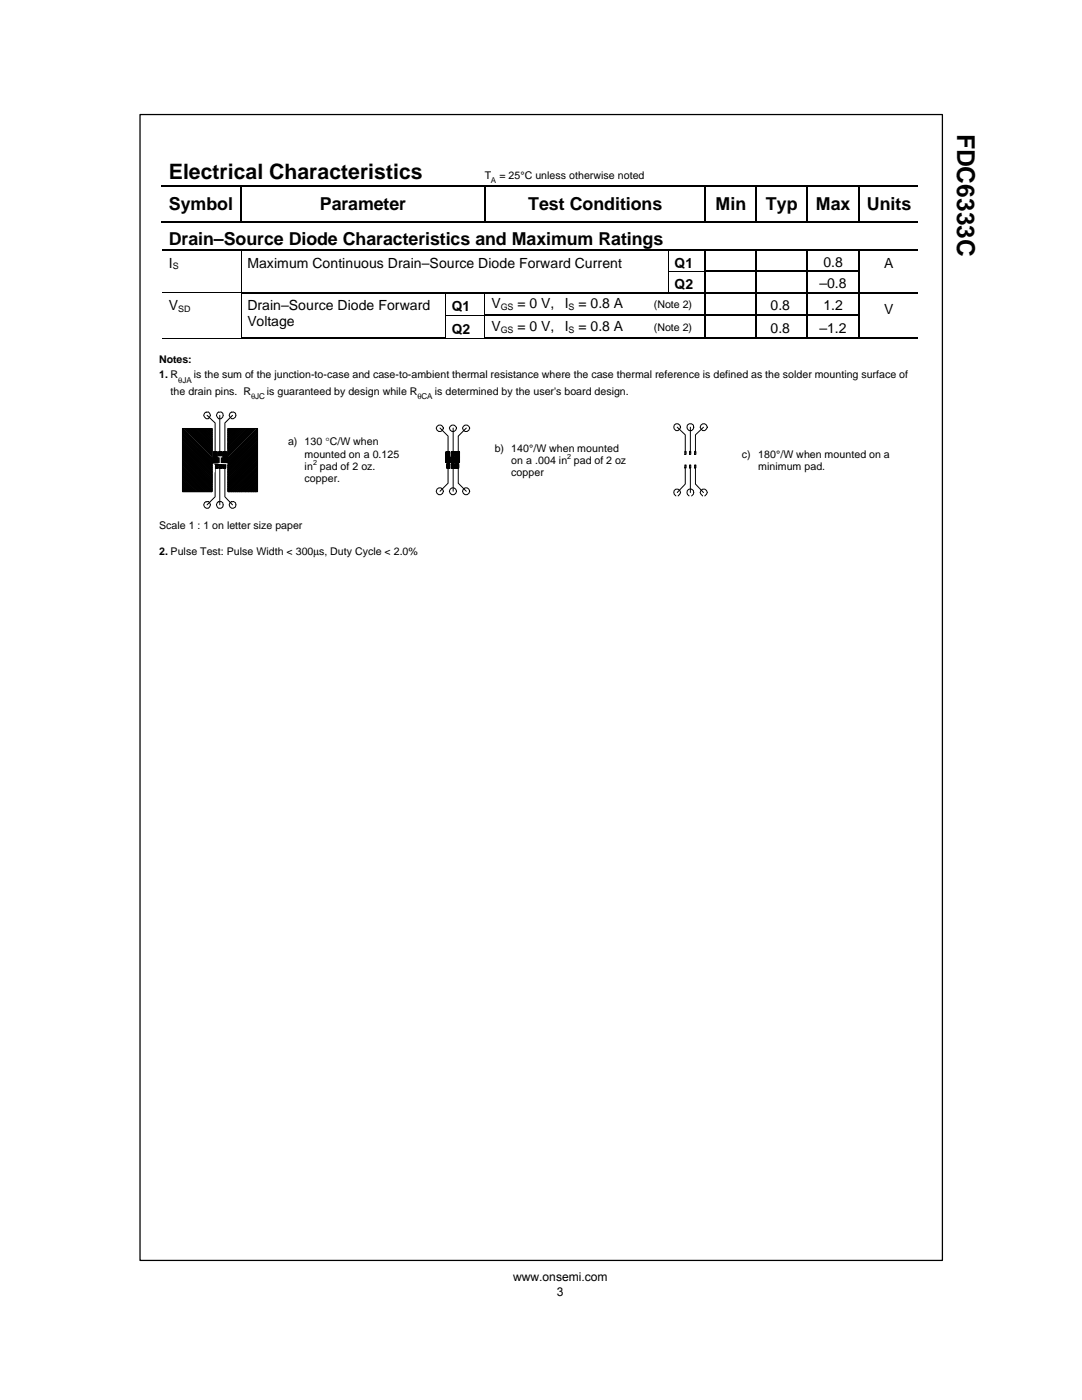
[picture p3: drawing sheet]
<svg xmlns="http://www.w3.org/2000/svg" width="216mm" height="279mm" viewBox="0 0 216 279" stroke-linecap="round" stroke-linejoin="round" font-family="sans-serif">
<g fill="none" stroke="#000" stroke-width=".25">
<path d="M27.9 22.9h160.1v228.6h-160.1zM32.3 37h15.6M48 37.2v6.8M48.2 37h48.4M96.7 37.2v6.8M96.9 37h43.7M140.8 37.2v6.8M140.9 37h9.9M150.9 37.2v6.8M151 37h10M161.1 37.2v6.8M161.2 37h10"/>
<path d="M171.3 37.2v6.8M171.4 37h11.8M32.3 44.2h15.6M32.3 49.9h15.7M48.2 44.2h48.4M48.2 58.4h40.6M48.3 49.9h85M89.1 58.4h7.6M96.9 44.2h43.7M96.9 58.4h36.4M133.5 49.9h7.1M133.5 58.4h7.1"/>
<path d="M140.8 50v4M140.8 54.3v4M140.8 58.5v4.3M140.9 44.2h9.9M140.9 49.9h9.9M140.9 54.1h9.9M140.9 58.4h9.9M150.9 50v4M150.9 54.3v4M150.9 58.5v4.3M151 44.2h10M151 49.9h10"/>
<path d="M151 54.1h10M151 58.4h10M161.1 50v4M161.1 54.3v4M161.1 58.5v4.3M161.2 44.2h10M161.2 49.9h10M161.2 54.1h10M161.2 58.4h10M171.3 50v4M171.3 54.3v4M171.3 58.5v4.3"/>
<path d="M171.4 44.2h11.8M171.4 49.9h11.8M171.4 58.4h11.8M48.2 67.5h40.6M96.9 62.9h43.7M96.9 67.5h43.7M140.8 63.1v4.3M140.9 62.9h9.9M140.9 67.5h9.9M150.9 63.1v4.3M151 62.9h10M151 67.5h10"/>
<path d="M161.1 63.1v4.3M161.2 62.9h10M161.2 67.5h10M171.3 63.1v4.3M171.4 67.5h11.8"/>
</g>
<g fill="#000">
<path d="M47.9 36.9h.3v.3h-.3zM96.6 36.9h.3v.3h-.3zM140.6 36.9h.3v.3h-.3zM150.8 36.9h.2v.3h-.2zM161 36.9h.2v.3h-.2zM171.2 36.9h.2v.3h-.2zM47.9 44.1h.3v.3h-.3zM48 49.8h.3v.2h-.3zM48 54h.2v.3h-.2zM48 58.3h.2v.2h-.2zM88.8 58.3h.3v.2h-.3zM96.6 44.1h.3v.3h-.3z"/>
<path d="M96.7 58.3h.2v.2h-.2zM133.3 49.8h.2v.2h-.2zM133.3 54h.1v.3h-.1zM133.3 58.3h.2v.2h-.2zM140.6 44.1h.3v.3h-.3zM140.6 49.8h.3v.2h-.3zM140.6 54h.3v.3h-.3zM140.6 58.3h.3v.2h-.3zM150.8 44.1h.2v.3h-.2zM150.8 49.8h.2v.2h-.2zM150.8 54h.2v.3h-.2zM150.8 58.3h.2v.2h-.2z"/>
<path d="M161 44.1h.2v.3h-.2zM161 49.8h.2v.2h-.2zM161 54h.2v.3h-.2zM161 58.3h.2v.2h-.2zM171.2 44.1h.2v.3h-.2zM171.2 49.8h.2v.2h-.2zM171.2 54h.2v.3h-.2zM171.2 58.3h.2v.2h-.2zM48 62.8h.2v.3h-.2zM48 67.4h.2v.2h-.2zM88.8 62.8h.2v.3h-.2zM88.8 67.4h.2v.2h-.2z"/>
<path d="M96.7 62.8h.2v.3h-.2zM96.7 67.4h.2v.2h-.2zM140.6 62.8h.3v.3h-.3zM140.6 67.4h.3v.2h-.3zM150.8 62.8h.2v.3h-.2zM150.8 67.4h.2v.2h-.2zM161 62.8h.2v.3h-.2zM161 67.4h.2v.2h-.2zM171.2 62.8h.2v.3h-.2zM171.2 67.4h.2v.2h-.2z"/>
</g>
<g fill="none" stroke="#000" stroke-width=".2">
<path d="M32.3 58.3h15.7M48.1 50v4M48.1 54.3v4M48.1 58.5v4.3M88.9 58.5v4.3M96.8 58.5v4.3M133.4 50v4M133.4 54.3v4M133.4 54.1h7.2M32.3 67.5h15.7M48.1 63.1v4.3M88.9 63.1v4.3"/>
<path d="M89 62.9h7.7M89 67.5h7.7M96.8 63.1v4.3M36.4 93l5.2 5.1M36.4 97.2l.9 .9M36.4 94.5l3.6 3.6M36.4 85.5h5.9v5.8h1.3M36.4 92.3l5.8 5.8M36.4 93.3l4.8 4.8M36.4 93.8l4.2 4.3M36.4 95.9l2.1 2.2M36.4 97.5l.6 .6"/>
<path d="M36.4 95.3l2.7 2.8M36.4 94.8l3.3 3.3M36.4 92.6l5.4 5.5M36.4 93.6l4.5 4.5M36.4 97.8l.3 .3M36.4 97.3l.9 .8M36.4 92.4l5.7 5.7M36.4 93.9l4.2 4.2M36.4 95.1l3 3M36.4 96.6l1.4 1.5M36.4 86l6.3 6.4M36.4 85.7l6.6 6.7-.4-.5 .7-.8-.7-.8 .2-.1 .5 .6-.7 .8"/>
<path d="M36.4 96.1l2 2M36.4 85.5l6.9 6.9M36.4 97.6l.5 .5M36.4 95.4l2.6 2.7M36.4 92.7l5.3 5.4M36.4 94.2l3.8 3.9M36.4 94.9l3.2 3.2M36.4 96.9l1.1 1.2M36.4 93.4l4.7 4.7M36.4 95.8l2.3 2.3M36.4 98l.2 .1M36.4 86.1l6.2 6.3h1.3l-1.3-1.4"/>
<path d="M36.4 85.5v12.6h5.9v-5.7M36.4 91.9l5.9 6M36.4 91.9l5.9 6.1M36.4 92l5.9 6M36.4 92.5l5.6 5.6M36.4 93l5 5.1M36.4 93.7l4.4 4.4M36.4 94l4.1 4.1M36.4 94.6l3.5 3.5-3.5-3.4M36.4 95.2l2.9 2.9M36.4 85.8l6.5 6.6M36.4 86.4l5.9 6"/>
<path d="M36.4 86.4l5.9 6.1M36.4 86.5l5.9 6M36.4 86.7l5.9 5.9M36.4 86.8l5.9 6M36.4 86.9l5.9 6M36.4 87l5.9 6M36.4 87.2l5.9 6M36.4 87.3l5.9 6M36.4 87.6l5.9 6M36.4 87.7l5.9 6M36.4 87.8l5.9 6M36.4 88l5.9 6"/>
<path d="M36.4 88.1l5.9 6M36.4 88.3l5.9 6-5.9-5.9M36.4 88.5l5.9 6M36.4 88.6l5.9 6.1M36.4 88.7l5.9 6M36.4 88.8l5.9 6M36.4 88.9l5.9 6M36.4 89.1l5.9 6M36.4 89.2l5.9 6M36.4 89.3l5.9 6M36.4 89.5l5.9 6M36.4 89.6l5.9 6"/>
<path d="M36.4 89.7l5.9 6M36.4 89.8l5.9 6M36.4 89.9l5.9 6M36.4 90l5.9 6M36.4 90.1l5.9 6M36.4 90.3l5.9 6M36.4 90.3l5.9 6.1M36.4 90.4l5.9 6M36.4 90.5l5.9 6.1M36.4 90.7l5.9 6M36.4 90.8l5.9 6M36.4 90.8l5.9 6.1"/>
<path d="M36.4 90.9l5.9 6.1M36.4 91.1l5.9 6M36.4 91.2l5.9 6M36.4 91.3l5.9 6M36.4 91.4l5.9 6.1M36.4 91.5l5.9 6M36.4 91.6l5.9 6M36.4 91.8l5.9 5.9M36.4 96.8l1.4 1.3M36.4 97.7l.4 .4M36.4 92.8l5.3 5.3M36.4 94.3l3.7 3.8"/>
<path d="M36.4 95l3.1 3.1M36.4 95.5l2.5 2.6M36.4 97.1l1 1M36.4 96.5l1.6 1.6M36.4 98l.1 .1M36.4 95.8l2.2 2.3M36.4 85.9l6.4 6.5M36.4 92.2l5.8 5.9M36.4 93.2l4.9 4.9M36.4 86.2l6.1 6.2M36.4 97.4l.7 .7M36.4 96.2l1.9 1.9"/>
<path d="M36.4 96.9l1.3 1.2M36.4 93.5l4.6 4.6M36.4 94.1l4 4M36.4 95.6l2.5 2.5M36.4 85.6l6.7 6.8M36.5 85.5l6.8 6.9 .6-.5-1.3-1.4 .3-.3 .4 .5-.7 .7M36.7 85.5l5.6 5.6M36.8 85.5l5.5 5.5M36.9 85.5l5.4 5.3-5.2-5.3M37.2 85.5l5.1 5.2M37.3 85.5l5 5.1M37.6 85.5l4.7 4.8"/>
<path d="M37.7 85.5l4.6 4.7M37.8 85.5l4.5 4.6M37.9 85.5l4.4 4.4M38 85.5l4.3 4.3M38.1 98.1l-1.7-1.7 1.8 1.7M38.1 85.5l4.2 4.2M38.2 85.5l4.1 4.1M38.4 85.5l3.9 4M38.4 85.5l3.9 3.9M38.5 85.5l3.8 3.8M38.6 85.5l3.7 3.7M38.8 85.5l3.5 3.6"/>
<path d="M38.9 85.5l3.4 3.5M38.9 85.5l3.4 3.3-3.2-3.3M39.2 85.5l3.1 3.1M39.4 85.5l2.9 3.1M39.5 85.5l2.8 3M39.5 85.5l2.8 2.8M39.6 85.5l2.7 2.7M39.8 85.5l2.5 2.6M39.9 85.5l2.4 2.5M40 85.5l2.3 2.4M40 85.5l2.3 2.3M40.4 85.5l1.9 2"/>
<path d="M40.5 85.5l1.8 1.8M40.6 85.5l1.7 1.7M40.7 85.5l1.6 1.6M40.8 85.5l1.5 1.5M40.9 85.5l1.4 1.4M41.1 85.5l1.2 1.3M41.1 82.2l-.3 .3-.2 .4 .5 .7h.5l.4-.7-.4-.7-.5 .1M41.1 85.5l1.2 1.2M41.2 85.5l1.1 1.1M41.3 85.5l1 .9M41.3 82.9l1.6 1.5v6M41.5 85.5l.8 .9"/>
<path d="M41.6 85.5l.7 .8M41.7 85.5l.6 .6M41.7 85.5l.6 .5M41.9 85.5l.4 .4M42 85.5l.3 .3M42.1 85.5l.2 .2M42.2 85.5l.1 .1M42.3 92.4h1.3M42.3 93.4l-5.9-5.9 5.9 6.1M42.3 90.3l-4.9-4.8 4.9 5M42.3 87.5l-2.1-2 2.1 2.2M42.6 90.6l.4-.4 .3 .3-.7 .9 1 1 .3-.4-1.3-1.2 .6-.6 .1 .2-.7 .8"/>
<path d="M42.6 90.9l.7-.7h-.7l.7 .7-.7 .9M42.6 90.4l.7 .8-.7 .8M42.6 91.7l.6 .7 .7-.8-.3-.3-1 .9 .1 .2 1-1.1 .2 .1-.9 1-.4-.5M42.6 90.3l.1-.1 .6 .6-.7 .8 .7 .8 .6-.8-.5-.3-.8 .8 .2 .3 1.1-1.1-1.1 1.1M42.6 90.7l1.3 1.2-.5 .5-.8-.9M42.8 92.9h.2v.6h-.2zM42.8 90.8v-.6h.2v.6M42.8 92.5h.5v1h-.5zM42.8 92.5l.5 .6-.2 .4-.3-.4 .5-.6-.5 .5 .4 .5 .1-.3-.5-.5 .1-.2 .4 .5-.4 .5-.1-.3 .5-.6-.5 .9 .5-.6-.3-.4-.2 .3 .5 .7-.5-.5 .3-.5 .2 .3M42.9 93.2v5.9l-1.6 1.7M43.3 90.2v1.1h.6v1.1l-1.3-1.3 .7-.8v-.1l-.7 .6 1.3 1.4-.2 .2-1.1-1.1M43.6 82.2l-.4 .7 .4 .7h.5l.3-.4v-.7l-.3-.3-.5 .1"/>
<path d="M43.7 90.2v.9h.5v-.9h-.5l.5 .6-.3 .3-.2-.3 .5-.6-.5 .6 .2 .3 .3-.5-.5-.4v.1l.5 .5-.2 .3-.3-.4 .3-.5 .2 .2-.5 .5v.2l.5-.6-.3-.3-.2 .2 .5 .6-.1 .1-.4-.6 .2-.3M43.7 92.5h.5v1h-.5zM43.7 92.8l.2-.3h-.2l.5 .6-.3 .4-.2-.3 .5-.6-.1-.1-.4 .5 .4 .5 .1-.1-.5-.5 .3-.4 .2 .3-.5 .6 .2 .1 .3-.5-.4-.5-.1 .2 .5 .5-.2 .3-.3-.5M43.8 92.9h.2v.6h-.2zM43.8 90.8v-.6h.2v.6M43.9 92.5l.3 .4-.5 .5M43.9 82.9v7.5M43.9 93.2v7.6M44.1 92.4h1.4M44.2 92.5l-.5 .6M44.4 92.5h.6v1h-.6l.1-1M44.4 90.3l.3-.1 .6 .6-1.3 1.2 .4 .4 .9-.9-.9-.8v.1l.7-.6 .2 .1-.9 .8 .9 .8-.3 .5-1-1 .2-.1 1.1 1.1-1-1.1-.3 .2 .8 .9 .5-.6-.9-.8v.2l.9-.8-.3-.2-.6 .6 .9 .8-.8 .8-.5-.5 1.3-1.2-.5-.5-.4 .3 .1-.1"/>
<path d="M44.4 90.3l.2-.1 .7 .6-1.3 1.3 .2 .3 1.1-1.1-.9-.9M44.4 90.5l.9 .9-1 1M44.4 92.7l.3-.2 .3 .4-.5 .6v-.2M44.4 92.6l.2-.1 .4 .5-.4 .5-.2-.2 .6-.5-.2-.3-.4 .4 .1-.1M44.4 92.8l.6 .6v.1l-.5-.5M44.4 93l.5-.5 .1 .1-.5 .6M44.4 90.2l.1 1.1M44.5 90.3l.8 .8-1.2 1.3-.1-.2 1.3-1.2-.9-.8h.9v2.2h-1.3v-1.1h.4l.9 .7-.3 .4v.1l-.6 .6 .1-.1M44.5 92.7l.5 .5-.1 .3-.5-.5M44.5 92.6l-.1-.1 .6 .6-.3 .4-.3-.3M44.7 92.9h.3v.6h-.3zM44.7 90.8v-.6h.3v.6"/>
<path d="M44.9 93.2v5.9l1.5 1.7M45.5 93.4l5.9-5.9-5.9 6.1M45.6 85.5l-.1 .1M45.7 85.5l-.2 .2M45.8 85.5l-.3 .4M45.9 85.5l-.4 .4M46 85.5l-.5 .5M46.1 85.5l-.6 .6M46.2 82.2l-.3 .3-.2 .4 .5 .7h.4l.4-.4v-.7l-.4-.3-.4 .1M46.2 85.5l-.7 .8M46.3 85.5l-.8 .9M46.4 82.9l-1.5 1.5v6"/>
<path d="M46.4 85.5l-.9 .9M46.6 85.5l-1.1 1.1M46.7 85.5l-1.2 1.2M46.7 85.5l-1.2 1.3M46.8 85.5l-1.3 1.4M47 85.5l-1.5 1.5M47.1 85.5l-1.6 1.6M47.2 85.5l-1.7 1.7M47.2 85.5l-1.7 1.9M47.4 85.5l-1.9 2M47.5 85.5l-2 2M47.6 85.5l-2.1 2.2"/>
<path d="M47.7 85.5l-2.2 2.3M47.8 85.5l-2.3 2.4M47.9 85.5l-2.4 2.5M48 85.5l-2.5 2.6M48.1 85.5l-2.6 2.7M48.3 85.5l-2.8 2.8M48.3 85.5l-2.8 3M48.4 85.5l-2.9 3.1M48.6 85.5l-3.1 3.1M48.7 85.5l-3.2 3.3 3.4-3.3M48.9 85.5l-3.4 3.5M49 85.5l-3.5 3.6"/>
<path d="M49.1 85.5l-3.6 3.7M49.3 85.5l-3.8 3.8M49.4 85.5l-3.9 3.9M49.4 85.5l-3.9 4M49.5 85.5l-4 4.1M49.6 98.1l1.8-1.7-1.7 1.7M49.6 85.5l-4.1 4.2M49.8 85.5l-4.3 4.3M49.9 85.5l-4.4 4.4M50 85.5l-4.5 4.6M50.1 85.5l-4.6 4.7M50.2 85.5l-4.7 4.8"/>
<path d="M50.3 85.5l-4.8 4.8M50.4 85.5l-4.9 5M50.5 85.5l-5 5.1M50.6 85.5l-5.1 5.2M50.7 85.5l-5.2 5.3 5.3-5.3M51 85.5l-5.5 5.5M51.1 85.5l-5.6 5.6M51.3 85.5l-6.9 6.9M51.4 85.5h-5.9v5.8h-1.5l1 1.1 .3-.2-.9-.9-.4 .3 .6 .8 .7-.7-.9-.8 .9-.7M51.4 95.9l-2.1 2.2M51.4 97.2l-.9 .9M51.4 93l-5.2 5.1"/>
<path d="M51.4 95.1l-3.1 3M51.4 94.1l-4 4M51.4 96.2l-1.9 1.9M51.4 92.2l-5.8 5.9M51.4 93.2l-4.9 4.9M51.4 95.3l-2.8 2.8M51.4 86.2l-6.1 6.2M51.4 96.5l-1.6 1.6M51.4 94.3l-3.7 3.8M51.4 95.5l-2.5 2.6M51.4 97.7l-.4 .4M51.4 96.8l-1.4 1.3"/>
<path d="M51.4 93.7l-4.4 4.4M51.4 85.8l-6.5 6.6M51.4 92.5l-5.6 5.6M51.4 94.7l-3.5 3.4M51.4 98l-.2 .1M51.4 92.7l-5.3 5.4M51.4 94.9l-3.2 3.2M51.4 93.9l-4.2 4.2M51.4 96.1l-2 2M51.4 85.7l-6.6 6.7M51.4 86l-6.3 6.4M51.4 85.5l-6.9 6.9"/>
<path d="M51.4 97.3l-.9 .8M51.4 97.5l-.6 .6M51.4 93.3l-4.8 4.8M51.4 94.5l-3.6 3.6M51.4 92.3l-5.8 5.8M51.4 97.8l-.3 .3M51.4 93.5l-4.6 4.6M51.4 95.6l-2.5 2.5M51.4 96.9l-1.3 1.2M51.4 85.9l-6.4 6.5M51.4 92.6l-5.5 5.5M51.4 93.8l-4.3 4.3"/>
<path d="M51.4 95.8l-2.2 2.3M51.4 98l-.1 .1M51.4 95l-3.1 3.1M51.4 97.1l-1 1M51.4 92.8l-5.3 5.3M51.4 85.5v12.6h-5.9v-5.7M51.4 85.6l-6.8 6.8-.6-.7 1.3-1.2-.4-.3-.4 .4M51.4 91.9l-5.9 6M51.4 91.9l-5.9 6.1M51.4 92l-5.9 6M51.4 94l-4.1 4.1M51.4 86.1l-6.2 6.3"/>
<path d="M51.4 86.4l-5.9 6M51.4 86.4l-5.9 6.1M51.4 86.5l-5.9 6M51.4 86.7l-5.9 5.9M51.4 86.8l-5.9 6M51.4 86.9l-5.9 6M51.4 87l-5.9 6M51.4 87.2l-5.9 6M51.4 87.3l-5.9 6M51.4 87.6l-5.9 6M51.4 87.7l-5.9 6M51.4 87.8l-5.9 6"/>
<path d="M51.4 88l-5.9 6M51.4 88.1l-5.9 6M51.4 88.3l-5.9 6 5.9-5.9M51.4 88.5l-5.9 6M51.4 88.6l-5.9 6.1M51.4 88.7l-5.9 6M51.4 88.8l-5.9 6M51.4 88.9l-5.9 6M51.4 89.1l-5.9 6M51.4 89.2l-5.9 6M51.4 89.3l-5.9 6M51.4 89.5l-5.9 6"/>
<path d="M51.4 89.6l-5.9 6M51.4 89.7l-5.9 6M51.4 89.8l-5.9 6M51.4 89.9l-5.9 6M51.4 90l-5.9 6M51.4 90.1l-5.9 6M51.4 90.3l-5.9 6M51.4 90.3l-5.9 6.1M51.4 90.4l-5.9 6M51.4 90.5l-5.9 6.1M51.4 90.7l-5.9 6M51.4 90.8l-5.9 6"/>
<path d="M51.4 90.8l-5.9 6.1M51.4 90.9l-5.9 6.1M51.4 91.1l-5.9 6M51.4 91.2l-5.9 6M51.4 91.3l-5.9 6M51.4 91.4l-5.9 6.1M51.4 91.5l-5.9 6M51.4 91.6l-5.9 6M51.4 91.8l-5.9 5.9M51.4 93l-5 5.1M51.4 95.2l-2.9 2.9M51.4 97.4l-.8 .7"/>
<path d="M51.4 93.4l-4.7 4.7M51.4 94.2l-3.8 3.9M51.4 95.4l-2.6 2.7M51.4 97.6l-.5 .5M51.4 92.4l-5.7 5.7M51.4 94.6l-3.6 3.5M51.4 96.6l-1.4 1.5M51.4 95.8l-2.4 2.3M51.4 93.6l-4.5 4.5M51.4 94.8l-3.3 3.3M51.4 96.9l-1.2 1.2M87.8 85.4l1.6 1.6v3.5"/>
<path d="M89.2 92.5h.5v1h-.5zM89.2 92.3l1.1-1-1.1 1-.2-.2 .8-.8 .5 .3-.6 .7-.7-.7 .7-.8-.7-.6 .7 .7-.7 .9 .6 .5 .7-.7-.3-.3-1 1 1.1-1 .2 .1-.9 .9-.4-.3 .7-.7-.7-.8 .2-.3 .5 .4-.7 .8 1 .9 .3-.3-1.3-1.2 .7-.6v.1l-.7 .8 1.3 1.2h-1.3v-2.1h.7l-.7 .7 1.3 1.3-.1 .1-1.2-.9 .7-.9-.3-.3-.4 .4 1.3 1.2-.6 .5M89.2 92.5l.5 .6-.2 .4-.3-.4 .5-.6-.5 .5 .4 .5 .1-.3-.5-.6 .1-.1 .4 .5-.4 .5-.1-.3 .5-.6v.2l-.5 .6v.1l.5-.6-.3-.4-.2 .3 .5 .7-.5-.5 .3-.5 .2 .3M89.2 92.7h.3v.6h-.3zM89.2 90.3h.3v.5h-.3zM89.4 93v3.4l-1.6 1.6M89.7 90.2v1.1h.6v1l-1.3-1.1 .7-.8-.1-.2-.6 .5 1.3 1.2-.5 .4-.8-.8 .7-.7-.5-.6-.2 .1 .7 .8-.7 .8 .4 .4M90.1 90.2v.8h.6v-.8h-.6l.6 .6-.4 .2-.2-.2 .5-.6 .1 .1-.6 .5 .2 .2 .4-.4-.6-.4 .6 .6-.2 .2-.4-.3 .3-.5 .3 .2-.6 .6 .6-.5-.4-.3-.2 .2 .6 .6-.6-.5 .3-.3M90.1 92.5h.6v1h-.6zM90.1 92.8l.2-.3h-.2l.6 .6-.4 .4-.2-.4 .6-.5-.1-.1-.5 .5 .5 .5 .1-.1-.6-.5 .3-.4 .3 .3-.6 .6 .2 .1 .4-.5-.5-.5-.1 .2 .6 .5-.2 .3-.4-.5M90.3 92.7h.2v.6h-.2zM90.3 90.3h.2v.5h-.2z"/>
<path d="M90.3 92.5l.4 .4-.6 .5M90.4 85.4v5.1M90.4 93v5M90.7 93.3l-.1 .2M90.7 92.5l-.6 .6M90.9 90.6l.5-.4 .3 .3-1.2 1.2 .6 .6M90.9 92.5h.6v1h-.6zM90.9 90.2h.8v2.1h-1.2v-1h.4v-1.1l.8 .6-1.2 1.3 .2 .2 1-1-.8-.8 .4-.3 .4 .4-1.2 1.3 .5 .4 .7-.7-.8-.8 .7-.6 .1 .1-.8 .8 .8 .7-.4 .5-.8-.8 .3-.2 .9 1-1.1-1-.1 .1 .9 .9 .3-.4-.8-.8 .8-.7-.2-.2-.6 .5 .8 .7-.9 .9-.3-.3 1.2-1.2-.5-.6-.3 .1 .8 .8-1.2 1.2 1.2-1.3zM90.9 90.5l.8 .9-.9 .9M90.9 91.3l.8 .7-.3 .3 .1 .2-.6 .5 .5 .5 .1-.3-.6-.5 .3-.2 .3 .4-.6 .6v-.2l.6-.5-.2-.3-.4 .4 .6 .5-.1 .1-.5-.5 .5-.5 .1 .1-.6 .5 .3 .4 .3-.4-.6-.6 .6 .5-.4 .5-.2-.2M91.3 92.7h.2v.6h-.2zM91.3 90.3h.2v.5h-.2z"/>
<path d="M91.4 93v3.4l1.6 1.6M91.7 90.2l-.8 .7 .8 .8-.6 .6-.6-.7 .3-.3 .9 .9-.1 .1-1.1-1M93 85.4l-1.6 1.6v3.5M135.1 85.3l1.6 1.5v3.5M135.3 99l.5-.7-.2-.4-.3-.3h-.4l-.4 .3v.4v.3l.4 .4M136.7 92.8h.2v.6h-.2zM136.7 90.1h.2v.6h-.2zM136.7 93.1v3.5l-1.6 1.7M137.6 92.8h.2v.6h-.2zM137.6 90.1h.2v.6h-.2zM137.8 85.3v5M137.8 93.1v5.2"/>
<path d="M138 99l.3-.4v-.7l-.3-.3h-.5l-.3 .3-.1 .4 .1 .3 .3 .4M138.6 92.8h.3v.6h-.3zM138.6 90.1h.3v.6h-.3zM138.8 93.1v3.5l1.6 1.7M140.4 85.3l-1.6 1.5v3.5M140.6 99l.5-.7-.1-.4-.4-.3h-.4l-.3 .3-.2 .4 .5 .7M41.1 100.1l-.3 .2-.2 .5 .2 .4 .3 .2h.5l.4-.6-.4-.7-.5 .1M43.6 100.1l-.4 .7 .4 .6h.5a.75 .75 0 0 0 .4-.6 .75 .75 0 0 0-.4-.7l-.5 .1M46.2 100.1l-.3 .2-.2 .5 .2 .4 .3 .2h.4l.4-.2v-.9l-.4-.2-.4 .1"/>
<circle cx="87.8" cy="98" r=".71"/>
<circle cx="87.8" cy="85.5" r=".69"/>
<circle cx="90.4" cy="98" r=".71"/>
<circle cx="90.4" cy="85.5" r=".69"/>
<circle cx="93" cy="98" r=".71"/>
<circle cx="93" cy="85.5" r=".69"/>
<circle cx="135.1" cy="85.2" r=".69"/>
<circle cx="137.7" cy="85.2" r=".69"/>
<circle cx="140.5" cy="85.2" r=".69"/>
</g>
<g fill="#fff" stroke="#fff" stroke-width=".25">
<path d="M42.6 91.1h2.7v1.6h-2.7z"/>
<path d="M42.5 92.8h.3v1.3h-.3z"/>
</g>
<path d="M42.4 92.5h2.9M43.5 91.2h.8M43.9 91.3v1.1" fill="none" stroke="#fff" stroke-width=".2"/>
<text font-size="4.9" x="191" y="26.7" transform="rotate(90 191 26.7)">FDC6333C</text>
<text font-size="4.2" x="33.7" y="35.7">Electrical Characteristics</text>
<g font-size="3.6">
<text x="33.7" y="41.8">Symbol</text>
<text x="63.8" y="41.8">Parameter</text>
<text x="105.4" y="41.8">Test Conditions</text>
<text x="142.7" y="41.8">Min</text>
<text x="152.8" y="41.8">Typ</text>
<text x="162.8" y="41.8">Max</text>
<text x="173" y="41.8">Units</text>
<text x="33.7" y="48.9">Drain–Source Diode Characteristics and Maximum Ratings</text>
</g>
<g font-size="2.8">
<text x="33.7" y="53.4">I</text>
<text x="49.4" y="53.4">Maximum Continuous Drain–Source Diode Forward Current</text>
<text x="134.6" y="53.4">Q1</text>
<text x="164.3" y="53.3">0.8</text>
<text x="176.4" y="53.4">A</text>
<text x="134.6" y="57.7">Q2</text>
<text x="163.5" y="57.5">–0.8</text>
<text x="33.7" y="61.9">V</text>
<text x="49.4" y="61.9">Drain–Source Diode Forward</text>
<text x="49.4" y="65.1">Voltage</text>
<text x="90.2" y="62.1">Q1</text>
<text x="98" y="61.6">V</text>
<text x="103.2" y="61.6">= 0 V,</text>
<text x="112.7" y="61.6">I</text>
<text x="115.4" y="61.6">= 0.8 A</text>
<text x="153.8" y="61.8">0.8</text>
<text x="164.3" y="61.8">1.2</text>
<text x="176.4" y="62.6">V</text>
<text x="90.2" y="66.6">Q2</text>
<text x="98" y="66.1">V</text>
<text x="103.2" y="66.1">= 0 V,</text>
<text x="112.7" y="66.1">I</text>
<text x="115.4" y="66.1">= 0.8 A</text>
<text x="153.8" y="66.4">0.8</text>
<text x="163.5" y="66.4">–1.2</text>
</g>
<g font-size="2.4">
<text x="102.4" y="255.7">www.onsemi.com</text>
<text x="111.1" y="258.6">3</text>
</g>
<g font-size="2.1">
<text x="96.8" y="35.7">T</text>
<text x="99.7" y="35.7">= 25°C unless otherwise noted</text>
<text x="130.5" y="61.6">(Note 2)</text>
<text x="130.5" y="66.1">(Note 2)</text>
<text x="31.7" y="72.4">Notes:</text>
<text x="31.7" y="75.5">1. R</text>
<text x="38.7" y="75.5">is the sum of the junction-to-case and case-to-ambient thermal resistance where the case thermal reference is defined as the solder mounting surface of</text>
<text x="34" y="78.7">the drain pins. R</text>
<text x="53.3" y="78.7">is guaranteed by design while R</text>
<text x="86.8" y="78.7">is determined by the user's board design.</text>
<text x="57.5" y="88.9">a) 130 °C/W when</text>
<text x="60.8" y="91.4">mounted on a 0.125</text>
<text x="60.8" y="93.8">in pad of 2 oz.</text>
<text x="98.7" y="90.2">b) 140°/W when mounted</text>
<text x="102" y="92.6">on a .004 in pad of 2 oz</text>
<text x="102" y="95.1">copper</text>
<text x="148" y="91.4">c)</text>
<text x="151.3" y="91.4">180°/W when mounted on a</text>
<text x="151.3" y="93.8">minimum pad.</text>
<text x="60.8" y="96.3">copper.</text>
<text x="31.7" y="105.5">Scale 1 : 1 on letter size paper</text>
<text x="31.7" y="110.8">2. Pulse Test: Pulse Width &lt; 300μs, Duty Cycle &lt; 2.0%</text>
</g>
<g font-size="1.8">
<text x="34.5" y="53.8">S</text>
<text x="35.6" y="62.2">SD</text>
<text x="99.9" y="61.9">GS</text>
<text x="113.5" y="61.9">S</text>
<text x="99.9" y="66.5">GS</text>
<text x="113.5" y="66.5">S</text>
</g>
<g font-size="1.6">
<text x="98" y="36.6">A</text>
<text x="35.6" y="76.4">θJA</text>
<text x="50.1" y="79.6">θJC</text>
<text x="83.3" y="79.6">θCA</text>
</g>
<g font-size="1.4">
<text x="62.5" y="92.7">2</text>
<text x="113.2" y="91.5">2</text>
</g>
</svg>
